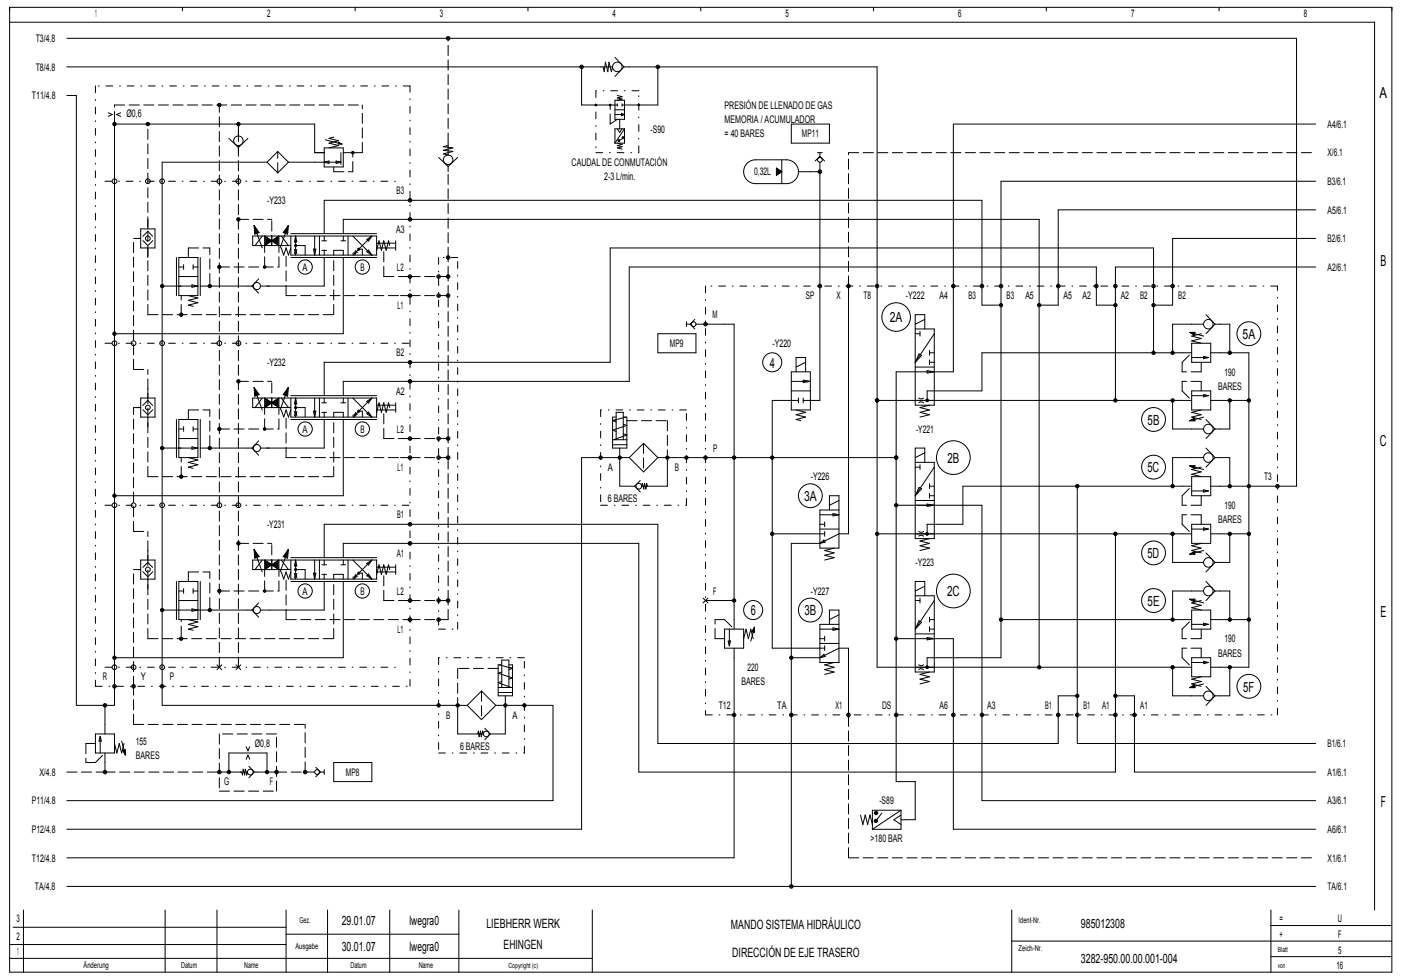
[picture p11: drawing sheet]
<svg xmlns="http://www.w3.org/2000/svg" width="582mm" height="406mm" viewBox="0 0 582 406" stroke-linecap="round" stroke-linejoin="round" font-family="sans-serif">
<g fill="none" stroke="#000" stroke-width=".42">
<path d="M4 3.1h574.2v400.9h-574.2zM4 9.2h567v369M27.8 15.9h510.8v186.1h-35.6M75.8 3.1v1.4M147.6 3.1v1.4M219.3 3.1v1.4M291.1 3.1v1.4M362.9 3.1v1.4M434.6 3.1v1.4M506.4 3.1v1.4M27.8 39.7h3.9v253.4h15.9v-241.5h83.1v11.8h4M27.8 27.8h226.7l-.5 2-1-4-.5 4-1-4-.5 4-.5-2"/>
<path d="M241.6 27.8v15.8h14.9M255.5 23.8l3.7 4M256.5 39.7l1.9 .5-1.9 .5 1.9 .5-1.9 .5M259.2 27.8h105.2v249.5h130.6M259.2 27.8l-3.7 4M273.3 27.8v15.8h-14.9M45 46.9l1.7 .7-1.7 .7M50.2 46.9l-1.7 .7 1.7 .7M95.1 57.5l3.9 3.8M99 51.6v4.9M103 57.5l-4 3.8M135.2 58.1l6.9 1.8h-1.6l.2-.8 1.3 .8"/>
<path d="M138.6 57l-1.9 .5 3.9 1-3.9 1 3.9 1-3.9 1M186.2 59.5v4.9l-2-.5 3.9-1-3.9-.4 3.9-1-3.9-.5 2-.5M255.5 41.7h3.9v7.9h-3.9zM255.5 47.6h3.9M255.5 45.6h3.9M256.5 43.1v1M256.5 59.5l1.9 .5-1.9 .5 1.9 .5-1.9 .5 1.9 .5M256.5 53.5l.9 1.5 1-1.5M257.4 49.6v3.9M258.2 47.1l1.2 .5-1.2 .5zM258.4 43.1v1M258.8 57.5l-1.7 .9"/>
<path d="M259.4 53.5v6h-3.9M259.4 53.5h-3.9v6M259.4 53.5l-3.9 6M328.7 51.6h15.9v7.9h-15.9zM546.5 51.6h-150.5v102.9h-23.7v170.3h7.9v15.8l-5.9 .1M99 61.3v2.1M110.9 67.4h-43.5v225.7h126.7M110.9 67.4l4.5 4.5 4.4-4.5M110.9 67.4l4.5-4.5 4.4 4.5M119.8 67.4h21.8M134.7 61.5h7.9v7.9h-7.9zM134.7 67.4l2-.5v1z"/>
<path d="M139.6 66.9l2 .5-2 .5zM141.6 63.4v5M142.6 63.4h7.9M182.2 65.4l4 3.8M186.2 69.2v2.2M190.1 65.4l-3.9 3.8M322.5 69.9l2.3 1.5-2.3 1.4zM324.5 71.4l-1.7-1.1v2.2l1.6-1.1-1.4-.7v1.4l1.1-.7-1-.4v.8l.7-.4-.5-.1 .1 .1M324.8 66.4v9.9M326.6 66.4a5 5 0 0 1 5.1 4.9 5 5 0 0 1-4.9 5M326.7 66.4h-12.8a4.9 4.9 0 0 0-5 5 4.9 4.9 0 0 0 5 4.9h12.8M331.7 71.4h8.9"/>
<path d="M338.6 66.9l2-1.9 2 1.9M339.6 63.4h2M340.6 67.4v99h-6.9M340.6 63.4v2M546.5 75.3h-130.7v198h-30.6v4M57.5 99.1h.9M58.4 95.1h6v7.9h-6zM59.3 100l2.1 2.1 2.1-2.1M59.3 98.2l2.1-2.1 2 2.1M61.4 91.2v3.9M105.6 93.7l2.1 3-1.9 .6zM105.6 93.7l3.3 9.3"/>
<path d="M105.6 93.7l1.6 2.9-1.2 .4-.1-2.2 .9 1.7-.6 .2v-1.1M108.9 98.1l-2.9 4M109.9 98.1v4l6-4v4zM112.9 98.1v4M114.7 100l.2-.1v.3l-.7-.2 .9-.5v1.1l-1.3-.6 1.5-.9v1.9l-1.9-1 2.2-1.4v3l-2.4-1.5M116.9 98.1l2.9 4M119.8 93.7l-.3 3.6-1.9-.6zM119.8 93.7l-3.4 9.3M119.8 93.7l-.6 3.3-1.2-.4 1.4-1.8-.5 1.8-.5-.2 .7-.8M120.8 98.1v7.9h35.7v-7.9h-51.5v4h15.8M120.8 97.1h35.7M122.8 98.1v7.9"/>
<path d="M122.8 98.1l.5 2.5h-1zM130.7 98.1v7.9M132.7 98.1v7.9M134.7 97.1v-13.9h273.2v43.6h7.9M134.7 98.1v2M142.6 97.1v-5.9h289.1v186.1M142.6 98.1v2M144.6 98.1v7.9M146.6 98.1l7.9 7.9M152.4 99.5l2.1-1.4-1.4 2.1zM154.5 98.1l-7.9 7.9M546.5 99.1h-59.4v27.7h-7.9"/>
<path d="M546.5 87.2h-106.9v39.6h-7.9M61.4 103v4M67.4 118.9h14.8M73.3 107v15.8M74.3 107h7.9v15.8h-7.9zM74.3 111h2M74.3 114.9h7.9M76.3 110v2M79.7 118.4l2.5 .5-2.5 .5zM80.2 111h2M80.2 110v2M83.2 118.9h21.4"/>
<path d="M83.2 107v15.8M104.6 118.9l2.9 3M107.5 115.9l-2.9 3M112.6 100.1l-2.4-1.5v3l2.2-1.4-1.9-1v1.9l1.5-.9-1.3-.6v1.1l.9-.5-.7-.2v.3l.2-.1M116.9 103l.9 3 1-3 1 3 1-3M120.8 107h35.7M122.3 103.6l.2 .8-.2 1M123.3 103.6l-.2 .8 .2 1M130.2 103.5h1l-.5 2.5zM133.7 104h2M133.7 100.1h2M134.7 107v11.9h-26.5"/>
<path d="M134.7 104v2M138.6 106v-2h4v2M141.6 100.1h2M142.6 107v31.7h-95M147.8 104l-.6 .9-.7 .4M148.6 104.8l-.7 .3-.6 .9M152.4 104.6l.7-.7 1.4 2.1zM156.5 103h7.9M156.5 101.1h7.9M161.9 102.1l-.5-2-1 3.9-1-3.9-1 3.9-.9-3.9-1 3.9M164.4 100.1v3.9M352.5 118.9v102.9h-4l-7.9 4"/>
<path d="M546.5 111h-83.1v55.4M78.2 122.8l4 1-4 1 4 1-4 1 2 .5M273.3 138.7h15.8v7.9h-15.8zM285.2 134.7h1.9M285.2 133.7v2M288.6 132.7l-1.9 2 1.9 2M289.1 134.7h15.9v126.7M380.2 136.7h7.9v31.7h-7.9v-37.6h4v5.9M380.2 138.7h2M382.2 137.7v2M384.2 132.7l-4 2M388.1 138.7l-7.9 11.9"/>
<path d="M463.4 126.8h-8v-15.8h-194v47.5h-118.8v5.9M494.2 138.1h2.2l-.3 1.1zM494.2 138.1l5.8 1.6M494.2 138.1l1.8 .9 .3-.8-1.4 .1 1 .4 .1-.3h-.6M499 138.7l-4 1 4 1-4 1 4 .9M500 134.7h-12.9v11.9M501 130.8l3.7 3.9M504.7 134.7h6.2v11.9M504.7 134.7l-3.7 4M328.7 154.5h7.9v15.9h-7.9zM328.7 158.5h7.9M330.7 154.5v-5.9h4v5.9"/>
<path d="M333.7 158l2.9 .5-2.9 .5zM334.7 150.6l-4 1.9M380.2 152.5h7.9M381.8 147.1l1.1 .6-2.7 2.9zM385.2 154l2.9 .5-2.9 .5zM386.1 150.6h2M386.1 146.6h2M386.1 145.6v2M386.1 149.6v2M479.2 146.6v-43.6h-225.7v47.6h-118.8v13.8M495 142.6h8v8h-8zM495 146.6h-87.1v15.8h-22.7v4"/>
<path d="M495 148.6h7M500 148.1l2 .5-2 .5zM503 146.6h15.8v130.7h-15.8M57.5 169.4h.9M58.4 165.4h6v7.9h-6zM59.3 170.3l2.1 2 2.1-2M59.3 168.5l2.1-2.1 2 2.1M61.4 161.5v3.9M61.4 173.3v4M73.3 174.3v15.9M74.3 174.3h7.9v15.9h-7.9zM74.3 178.3h2"/>
<path d="M76.3 177.3v2M80.2 177.3v2M80.2 178.3h2M83.2 174.3v15.9M105.6 161.1l2.1 2.9-1.9 .6zM105.6 161.1l3.3 9.3M105.6 161.1l1.6 2.8-1.2 .5-.1-2.3 .9 1.7-.6 .2v-1.1M108.9 165.4l-2.9 4M109.9 165.4v4l6-4v4zM112.6 167.4l-2.4-1.5v3l2.2-1.4-1.9-1v1.9l1.5-.9-1.3-.6v1.1l.9-.5-.7-.2v.3l.2-.1M112.9 165.4v4M114.7 167.3l.2-.1v.3l-.7-.2 .9-.5v1.1l-1.3-.6 1.5-.9v1.9l-1.9-1 2.2-1.4v3l-2.4-1.5"/>
<path d="M116.9 165.4l2.9 4M116.9 170.4l.9 2.9 1-2.9 1 2.9 1-2.9M119.8 161.1l-.3 3.5-1.9-.6zM119.8 161.1l-3.4 9.3M119.8 161.1l-.6 3.2-1.2-.4 1.4-1.8-.5 1.8-.5-.2 .7-.8M120.8 165.4v7.9h35.7v-7.9h-51.5v4h15.8M120.8 174.3h35.7M120.8 164.4h35.7M122.3 171l.2 .7-.2 1M122.8 165.4v7.9M122.8 165.4l.5 2.5h-1zM123.3 171l-.2 .7 .2 1"/>
<path d="M130.2 170.9h1l-.5 2.4zM130.7 165.4v7.9M132.7 165.4v7.9M133.7 171.4h2M133.7 167.4h2M134.7 174.3v11.9h-26.5M134.7 165.4v2M134.7 171.4v1.9M138.6 173.3v-1.9h4v1.9M141.6 167.4h2M142.6 165.4v2M142.6 174.3v31.7h-95"/>
<path d="M144.6 165.4v7.9M146.6 165.4l7.9 7.9M147.8 171.3l-.6 1-.7 .3M148.6 172.1l-.7 .3-.6 1M152.4 171.9l.7-.7 1.4 2.1zM152.4 166.8l2.1-1.4-1.4 2.1zM154.5 165.4l-7.9 7.9M156.5 170.4h7.9M156.5 168.4h7.9M161.9 169.4l-.5-2-1 4-1-4-1 4-.9-4-1 4M164.4 167.4v4M254.5 174.8l1.5 .5"/>
<path d="M256 173.3h-1.5v12.9h5.9v-12.9h-1.5M256 174.3l-1.5 .5M258.9 176.3l1.5 .5-5.9 2 1.5 .5M259.9 173.3l-5.4 1.5M328.7 162.4h7.9M330.7 170.4l4 1-4 .9 4 1-4 1 2 .5M331.7 166.4h-10.9v103h21.8M331.7 165.4v2M333.7 165.4v2M364.4 166.4h130.6M381.6 165.4l.8 .3 1.2-.3M381.7 167.4l.8-.4 1.2 .4"/>
<path d="M386.1 168.4l-3.9 1 3.9 1-3.9 1 3.9 .9-3.9 1M487.1 166.4v11.9h12.9M494.2 174.9l1.9-1.1 .3 1.1zM495 162.4h8v8h-8zM495 164.4h7M495.4 174.6h.6l-.1-.3-1 .4 1.4 .1-.3-.8-1.8 .9M499 170.4l-4 1 4 .9-4 1 4 1M500 163.9l2 .5-2 .5zM500 173.3l-5.8 1.6M501 174.3l3.7 4M503 166.4h15.8M504.7 178.3l-3.7 3.9"/>
<path d="M510.9 166.4v11.9h-6.2M67.4 186.2h14.8M74.3 182.2h7.9M78.2 190.2l4 1-4 .9 4 1-4 1 2 .5M79.7 185.7l2.5 .5-2.5 .5zM83.2 186.2h21.4M104.6 186.2l2.9 3M107.5 183.2l-2.9 3M254.5 182.7h5.9M254.5 184.8h5.9M256 182.7v-11.3h2.9v11.3M257.4 190.2v11.8h6.3"/>
<path d="M257.4 186.2v3.5M258.9 180.3l1.5 .5-5.4 1.9M261.4 190.2h-19.8v154.4h-213.8M261.4 190.2l5.9 5.9 6-5.9M261.4 190.2l5.9-6 6 6M266 199.7l-2.3 2.3M273.3 190.2h99M277.2 190.2v11.8h-10.7l.3-1.1 .6 2.3 .3-2.3 .6 2.3 .3-2.3 .3 1.1M380.2 192.1h7.9v31.7h-7.9v-37.6h4v5.9M380.2 194.1h2M382.2 193.1v2M384.2 188.2l-4 2"/>
<path d="M388.1 194.1l-7.9 11.9M494.2 193.6l2.2-.1-.3 1.2zM494.2 193.6l5.8 1.5M494.2 193.6l1.8 .8 .3-.7h-1.4l1 .5 .1-.4-.6 .1M495 198.1h8v7.9h-8zM499 194.1l-4 1 4 1-4 1 4 1M500 190.2h-12.9v11.8M501 186.2l3.7 4M504.7 190.2h6.2v11.8M504.7 190.2l-3.7 3.9M263.7 202l2.3 2.4M340.6 217.9h2"/>
<path d="M340.6 219.9h7.9M340.6 213.9h7.9M342.6 216.9v2M344.6 211.9v-5.9h3.9v21.8h-7.9v-15.9h7.9M346 213.4l2.5 .5-2.5 .5zM348.5 208l-3.9 2M372.3 210h35.6v122.7h138.6M380.2 208h7.9M381.8 202.5l1.1 .6-2.7 2.9zM385.2 209.5l2.9 .5-2.9 .5zM386.1 206h2M386.1 202h2"/>
<path d="M386.1 201.1v1.9M386.1 205v2M447.5 202v107h99M495 217.9h8v7.9h-8zM495 202h-95v15.9h-14.8v3.9M495 219.9h7M495 204h7M500 203.5l2 .5-2 .5zM500 219.4l2 .5-2 .5zM57.5 236.7h.9M58.4 232.7h6v8h-6zM59.3 237.6l2.1 2.1 2.1-2.1"/>
<path d="M59.3 235.8l2.1-2.1 2 2.1M61.4 228.8v3.9M105.6 228.4l2.1 2.9-1.9 .7zM105.6 228.4l3.3 9.3M105.6 228.4l1.6 2.8-1.2 .5-.1-2.3 .9 1.7-.6 .2v-1.1M108.9 232.7l-2.9 4M109.9 232.7v4l6-4v4zM112.6 234.7l-2.4-1.5v3l2.2-1.4-1.9-1v1.9l1.5-.9-1.3-.6v1.1l.9-.5-.7-.2v.3l.2-.1M112.9 232.7v4M114.7 234.6l.2-.1v.3l-.7-.2 .9-.5v1.1l-1.3-.6 1.5-.9v1.9l-1.9-1 2.2-1.4v3l-2.4-1.5M116.9 232.7l2.9 4M116.9 237.7l.9 3 1-3 1 3 1-3"/>
<path d="M119.8 228.4l-.3 3.6-1.9-.7zM119.8 228.4l-3.4 9.3M119.8 228.4l-.6 3.3-1.2-.5 1.4-1.8-.5 1.8-.5-.2 .7-.8M120.8 232.7v8h35.7v-8h-51.5v4h15.8M120.8 231.7h35.7M122.3 238.3l.2 .7-.2 1.1M122.8 232.7v8M122.8 232.7l.5 2.5h-1zM123.3 238.3l-.2 .7 .2 1.1M130.2 238.2h1l-.5 2.5zM130.7 232.7v8M132.7 232.7v8"/>
<path d="M133.7 238.7h2M133.7 234.7h2M134.7 231.7v-13.8h138.6v91.1h166.3v-19.8h7.9M134.7 232.7v2M134.7 238.7v2M141.6 234.7h2M142.6 232.7v2M144.6 232.7v8M146.6 232.7l7.9 8M147.8 238.7l-.6 .9-.7 .3M148.6 239.4l-.7 .4-.6 .9M152.4 239.3l.7-.7 1.4 2.1z"/>
<path d="M152.4 234.1l2.1-1.4-1.4 2.1zM154.5 232.7l-7.9 8M156.5 237.7h7.9M156.5 235.7h7.9M161.9 236.7l-.5-2-1 4-1-4-1 4-.9-4-1 4M164.4 234.7v4M320.8 221.8h21.8M340.6 225.8h-11.9v142.6M340.6 225.8l1.7-1.4 .5 .9zM342.6 220.9v1.9M346.5 227.8l-3.9 1 3.9 1-3.9 1 3.9 .9-3.9 1M364.4 221.8h130.6"/>
<path d="M381.6 220.8l1.2 .4 .8-.4M381.7 222.8l1.2-.3 .8 .3M386.1 223.8l-3.9 1 3.9 1-3.9 1 3.9 1-3.9 1M463.4 221.8v99h-198v-95h-122.8v5.9M487.1 221.8v11.9h12.9M494.2 230.3l1.9-1.1 .3 1.1zM495.4 230l.6 .1-.1-.4-1 .4 1.4 .1-.3-.7-1.8 .8M499 225.8l-4 1 4 1-4 1 4 1M500 228.8l-5.8 1.5M501 229.8l3.7 3.9M503 221.8h15.8M504.7 233.7l-3.7 4"/>
<path d="M510.9 221.8v11.9h-6.2M61.4 240.7v3.9M67.4 253.5h37.2M73.3 241.6v15.9M74.3 241.6h7.9v15.9h-7.9zM74.3 245.6h2M74.3 249.6h7.9M76.3 244.6v2M78.2 257.5l4 1-4 1 4 1-4 .9 2 .5M79.7 253l2.5 .5-2.5 .5zM80.2 244.6v2M80.2 245.6h2"/>
<path d="M83.2 241.6v15.9M104.6 253.5l2.9 3M107.5 250.6l-2.9 2.9M120.8 241.6h35.7M134.7 241.6v11.9h-26.5M138.6 240.7v-2h4v2M142.6 241.6v31.7h-95M292.1 248.6l2 2M293.1 249.6h11.9M294.1 248.6l-2 2M344.6 259.5v-6h3.9v21.8h-7.9v-15.8h7.9M348.5 255.5l-3.9 2"/>
<path d="M380.2 247.6h7.9v31.7h-7.9v-37.7h4v6M380.2 249.6h2M381.8 258l1.1 .6-2.7 2.8zM382.2 248.6v2M384.2 243.6l-4 2M386.1 257.5h2M386.1 256.5v2M388.1 249.6l-7.9 11.8M415.8 257.5h79.2M494.2 249h2.2l-.3 1.1zM494.2 249l5.8 1.6M494.2 249l1.8 .9 .3-.8-1.4 .1 1 .4 .1-.4-.6 .1"/>
<path d="M495 253.5h8v7.9h-8zM495 259.5h7M499 249.6l-4 1 4 .9-4 1 4 1M500 245.6h-12.9v11.9M500 259l2 .5-2 .5zM501 241.6l3.7 4M503 257.5h15.8M504.7 245.6h6.2v11.9M504.7 245.6l-3.7 4M90.1 276.3l2 2M92.1 276.3l-2 2M98.1 276.3l1.9 2"/>
<path d="M100 276.3l-1.9 2M207.4 276.3l5.5 1.5M208.4 276.3h-1.5v12.9h6v-12.9h-1.5M208.4 279.3l-1.5 .5 6 1.9-1.5 .5M211.4 277.3l1.5 .5M212.9 277.8l-1.5 .5M301 261.4h7.9v8h-7.9zM302.5 266.4h1l-.5 2zM303 261.4v7M305 269.4v87.1h-277.2M308.9 265.4l1-4 1 4 1-4 1 4M313.4 260.6l.1 2.2-1.2-.3z"/>
<path d="M313.4 260.6l-1.5 5.8M313.4 260.6l-.8 1.9 .7 .2v-1.4l-.4 1 .3 .1-.1-.6M328.7 273.3h11.9M340.6 261.4h7.9M340.6 265.4h2M340.6 273.3l7.9-3.9h4v27.7M340.6 267.4h7.9M340.6 273.3l1.7-1.4 .5 .9zM342.6 264.4v2M342.6 268.4v2M346 260.9l2.5 .5-2.5 .5zM346.5 275.3l-3.9 1 3.9 1-3.9 1 3.9 1-3.9 1"/>
<path d="M372.3 265.4h23.7v79.2h150.5M380.2 263.4h7.9M381.6 276.2l.8 .4 1.2-.3M381.7 278.2l.8-.3 1.2 .4M385.2 264.9l2.9 .5-2.9 .5zM386.1 261.4h2M386.1 260.5v1.9M386.1 279.3l-3.9 1 3.9 .9-3.9 1 3.9 1-3.9 1M487.1 277.3v11.9h12.9M495 273.3h8v7.9h-8zM495 275.3h7M500 274.8l2 .5-2 .5z"/>
<path d="M510.9 277.3v11.9h-6.2M43.6 293.1v11.9M190.1 293.1v11.9h10.7l-.3-1.2-.6 2.4-.3-2.4-.6 2.4-.3-2.4-.3 1.2M194.1 293.1l5.9 6 6-6M194.1 293.1l5.9-5.9 6 5.9M206 293.1h23.7v39.6h-201.9M206.9 285.7h6M206.9 287.8h6M208.4 285.7v-11.4h3v11.4M208.4 283.2l-1.5 .5 5.5 2M209.9 293.1v11.9h-6.2M209.9 289.2v3.4"/>
<path d="M463.4 289.2h7.9v31.6h75.2M494.2 285.7l1.9-1.1 .3 1.2zM495.4 285.4l.6 .1-.1-.3-1 .4h1.4l-.3-.7-1.8 .8M499 281.2l-4 1 4 1-4 1 4 1M500 284.2l-5.8 1.5M501 285.2l3.7 4M504.7 289.2l-3.7 3.9M39.6 305h8v7.9h-8zM41.6 306v6.9M41.6 306l.5 2h-1zM43.6 312.9v4M47.6 309l.9 3.9 1-3.9 1 3.9 1-3.9"/>
<path d="M50.5 308l1.6 5.7M51 311.9l1.1-.4v2.2zM51.8 312.6v-.7l-.3 .1 .4 1.1 .1-1.4-.8 .2 .9 1.8M102.3 315.5l.7-1.7 .7 1.7M102.3 310.3l.7 1.7 .7-1.7M103.4 318.5l2.3 2.3M131.2 318.9l1.9 1.9-1.9 2M134.7 319.9v1.9M138.6 316.9h15.9v7.9h-15.9zM201.4 302.6l2.3 2.4M203.7 305l-2.3 2.4M91.1 320.8h11.7l-.3 1.2-.6-2.3-.3 2.3-.6-2.3-.3 2.3-.3-1.2"/>
<path d="M95.1 320.8v-7.9h15.8v7.9M105.7 320.8h9.2M105.7 320.8l-2.3 2.4M132.7 320.8h2M357.5 338.7l.9 3.9 1-3.9 1 3.9 1-3.9 1 3.9M366.3 337.9l-2.4 3.2M374.3 336.7h-11.9v7.9M374.3 336.7v7.9h-11.9M374.3 336.7l-11.9 7.9M374.3 338.7l-3 2 3 1.9M9.7 378.2v25.8M27.8 368.4h518.7"/>
<path d="M68.6 378.2v25.8M90.1 378.2v25.8M118.8 378.2v25.8M136.1 378.2v25.8M161.9 378.2v25.8M190.6 378.2v25.8M246.1 378.2v25.8M420.3 378.2v25.8M528 378.2v25.8M4 398.3h242.1M4 392.5h114.8M5.4 385.3h113.4"/>
<path d="M118.8 388.2h71.8M420.3 391.1h157.9M528 397.5h50.2M528 384.6h50.2"/>
<circle cx="186.2" cy="15.9" r=".37"/>
<circle cx="186.2" cy="15.9" r=".74"/>
<circle cx="241.6" cy="27.8" r=".74"/>
<circle cx="241.6" cy="27.8" r=".37"/>
<circle cx="256.4" cy="27.8" r="1.98"/>
<circle cx="273.3" cy="27.8" r=".37"/>
<circle cx="273.3" cy="27.8" r=".74"/>
<circle cx="47.6" cy="51.6" r=".5"/>
<circle cx="47.6" cy="51.6" r=".69"/>
<circle cx="47.6" cy="51.6" r=".2"/>
<circle cx="61.4" cy="51.6" r=".69"/>
<circle cx="61.4" cy="51.6" r=".5"/>
<circle cx="61.4" cy="51.6" r=".2"/>
<circle cx="91.1" cy="43.6" r=".69"/>
<circle cx="91.1" cy="43.6" r=".5"/>
<circle cx="91.1" cy="43.6" r=".2"/>
<circle cx="99" cy="58.5" r="1.98"/>
<circle cx="99" cy="51.6" r=".69"/>
<circle cx="99" cy="51.6" r=".5"/>
<circle cx="99" cy="51.6" r=".2"/>
<circle cx="247.5" cy="43.6" r=".35"/>
<circle cx="247.5" cy="43.6" r=".25"/>
<circle cx="247.5" cy="43.6" r=".1"/>
<circle cx="253.5" cy="43.6" r=".35"/>
<circle cx="253.5" cy="43.6" r=".15"/>
<circle cx="257.1" cy="58.4" r=".35"/>
<circle cx="257.1" cy="58.4" r=".1"/>
<circle cx="257.1" cy="58.4" r=".25"/>
<circle cx="258.8" cy="57.2" r=".35"/>
<circle cx="258.8" cy="57.2" r=".25"/>
<circle cx="258.8" cy="57.2" r=".1"/>
<circle cx="265.4" cy="43.6" r=".35"/>
<circle cx="265.4" cy="43.6" r=".25"/>
<circle cx="265.4" cy="43.6" r=".1"/>
<circle cx="47.6" cy="75.3" r=".99"/>
<circle cx="61.4" cy="75.3" r=".99"/>
<circle cx="67.4" cy="75.3" r=".99"/>
<circle cx="91.1" cy="75.3" r=".99"/>
<circle cx="99" cy="75.3" r=".99"/>
<circle cx="146.6" cy="63.4" r=".37"/>
<circle cx="146.6" cy="63.4" r=".52"/>
<circle cx="146.6" cy="63.4" r=".15"/>
<circle cx="186.2" cy="66.4" r="1.98"/>
<circle cx="340.6" cy="66.4" r=".99"/>
<circle cx="340.6" cy="71.4" r=".74"/>
<circle cx="340.6" cy="71.4" r=".37"/>
<circle cx="61.4" cy="99.1" r=".99"/>
<circle cx="99" cy="91.2" r=".69"/>
<circle cx="99" cy="91.2" r=".5"/>
<circle cx="99" cy="91.2" r=".2"/>
<circle cx="170.3" cy="83.2" r=".74"/>
<circle cx="170.3" cy="91.2" r=".74"/>
<circle cx="170.3" cy="91.2" r=".37"/>
<circle cx="170.3" cy="83.2" r=".37"/>
<circle cx="67.4" cy="118.9" r=".69"/>
<circle cx="67.4" cy="118.9" r=".5"/>
<circle cx="67.4" cy="118.9" r=".2"/>
<circle cx="87.2" cy="118.9" r=".69"/>
<circle cx="87.2" cy="118.9" r=".5"/>
<circle cx="87.2" cy="118.9" r=".2"/>
<circle cx="91.1" cy="111" r=".69"/>
<circle cx="91.1" cy="111" r=".5"/>
<circle cx="91.1" cy="111" r=".2"/>
<circle cx="106.7" cy="118.9" r="1.49"/>
<circle cx="109.9" cy="111" r=".52"/>
<circle cx="109.9" cy="111" r=".37"/>
<circle cx="109.9" cy="111" r=".15"/>
<circle cx="122.8" cy="102.1" r=".42"/>
<circle cx="122.8" cy="102.1" r=".3"/>
<circle cx="122.8" cy="102.1" r=".12"/>
<circle cx="126.8" cy="111" r="2.97"/>
<circle cx="149" cy="103.5" r=".3"/>
<circle cx="149" cy="103.5" r=".42"/>
<circle cx="149" cy="103.5" r=".12"/>
<circle cx="150.5" cy="111" r="2.97"/>
<circle cx="170.3" cy="114.9" r=".74"/>
<circle cx="170.3" cy="114.9" r=".37"/>
<circle cx="182.2" cy="114.9" r=".37"/>
<circle cx="182.2" cy="114.9" r=".74"/>
<circle cx="186.2" cy="107" r=".74"/>
<circle cx="186.2" cy="114.9" r=".37"/>
<circle cx="186.2" cy="114.9" r=".74"/>
<circle cx="186.2" cy="107" r=".37"/>
<circle cx="340.6" cy="118.9" r=".74"/>
<circle cx="340.6" cy="118.9" r=".37"/>
<circle cx="352.5" cy="118.9" r=".74"/>
<circle cx="352.5" cy="118.9" r=".37"/>
<circle cx="364.4" cy="118.9" r=".74"/>
<circle cx="364.4" cy="118.9" r=".37"/>
<circle cx="396" cy="118.9" r=".74"/>
<circle cx="396" cy="118.9" r=".37"/>
<circle cx="407.9" cy="118.9" r=".74"/>
<circle cx="407.9" cy="118.9" r=".37"/>
<circle cx="415.8" cy="118.9" r=".74"/>
<circle cx="415.8" cy="118.9" r=".37"/>
<circle cx="439.6" cy="118.9" r=".74"/>
<circle cx="439.6" cy="118.9" r=".37"/>
<circle cx="455.4" cy="118.9" r=".74"/>
<circle cx="455.4" cy="118.9" r=".37"/>
<circle cx="463.4" cy="118.9" r=".74"/>
<circle cx="463.4" cy="118.9" r=".37"/>
<circle cx="479.2" cy="118.9" r=".74"/>
<circle cx="479.2" cy="118.9" r=".37"/>
<circle cx="487.1" cy="118.9" r=".74"/>
<circle cx="487.1" cy="118.9" r=".37"/>
<circle cx="47.6" cy="138.7" r=".5"/>
<circle cx="47.6" cy="138.7" r=".69"/>
<circle cx="47.6" cy="138.7" r=".2"/>
<circle cx="75.3" cy="130.8" r=".69"/>
<circle cx="75.3" cy="130.8" r=".5"/>
<circle cx="75.3" cy="130.8" r=".2"/>
<circle cx="170.3" cy="122.8" r=".74"/>
<circle cx="170.3" cy="122.8" r=".37"/>
<circle cx="182.2" cy="122.8" r=".74"/>
<circle cx="182.2" cy="122.8" r=".37"/>
<circle cx="186.2" cy="122.8" r=".74"/>
<circle cx="186.2" cy="122.8" r=".37"/>
<circle cx="288.1" cy="134.7" r=".99"/>
<circle cx="293.1" cy="134.7" r=".74"/>
<circle cx="293.1" cy="134.7" r=".37"/>
<circle cx="372.3" cy="131.8" r="5.9"/>
<circle cx="415.8" cy="126.8" r=".69"/>
<circle cx="415.8" cy="126.8" r=".5"/>
<circle cx="415.8" cy="126.8" r=".2"/>
<circle cx="431.7" cy="126.8" r=".5"/>
<circle cx="431.7" cy="126.8" r=".69"/>
<circle cx="431.7" cy="126.8" r=".2"/>
<circle cx="463.4" cy="126.8" r=".69"/>
<circle cx="463.4" cy="126.8" r=".5"/>
<circle cx="463.4" cy="126.8" r=".2"/>
<circle cx="479.2" cy="126.8" r=".5"/>
<circle cx="479.2" cy="126.8" r=".69"/>
<circle cx="479.2" cy="126.8" r=".2"/>
<circle cx="502" cy="134.7" r="1.98"/>
<circle cx="518.8" cy="138.7" r="5"/>
<circle cx="47.6" cy="142.6" r=".99"/>
<circle cx="55.5" cy="142.6" r=".99"/>
<circle cx="67.4" cy="142.6" r=".99"/>
<circle cx="91.1" cy="142.6" r=".99"/>
<circle cx="99" cy="142.6" r=".99"/>
<circle cx="99" cy="158.5" r=".69"/>
<circle cx="99" cy="158.5" r=".5"/>
<circle cx="99" cy="158.5" r=".2"/>
<circle cx="170.3" cy="150.6" r=".37"/>
<circle cx="170.3" cy="158.5" r=".37"/>
<circle cx="170.3" cy="150.6" r=".74"/>
<circle cx="170.3" cy="158.5" r=".74"/>
<circle cx="320.8" cy="150.6" r="4"/>
<circle cx="479.2" cy="146.6" r=".5"/>
<circle cx="479.2" cy="146.6" r=".69"/>
<circle cx="479.2" cy="146.6" r=".2"/>
<circle cx="487.1" cy="146.6" r=".5"/>
<circle cx="487.1" cy="146.6" r=".69"/>
<circle cx="487.1" cy="146.6" r=".2"/>
<circle cx="510.9" cy="146.6" r=".5"/>
<circle cx="510.9" cy="146.6" r=".69"/>
<circle cx="510.9" cy="146.6" r=".2"/>
<circle cx="61.4" cy="169.4" r=".99"/>
<circle cx="91.1" cy="178.3" r=".69"/>
<circle cx="91.1" cy="178.3" r=".5"/>
<circle cx="91.1" cy="178.3" r=".2"/>
<circle cx="109.9" cy="178.3" r=".52"/>
<circle cx="109.9" cy="178.3" r=".37"/>
<circle cx="109.9" cy="178.3" r=".15"/>
<circle cx="122.8" cy="169.4" r=".42"/>
<circle cx="122.8" cy="169.4" r=".3"/>
<circle cx="122.8" cy="169.4" r=".12"/>
<circle cx="126.8" cy="178.3" r="2.97"/>
<circle cx="149" cy="170.9" r=".42"/>
<circle cx="149" cy="170.9" r=".3"/>
<circle cx="149" cy="170.9" r=".12"/>
<circle cx="150.5" cy="178.3" r="2.97"/>
<circle cx="364.4" cy="166.4" r=".69"/>
<circle cx="364.4" cy="166.4" r=".5"/>
<circle cx="364.4" cy="166.4" r=".2"/>
<circle cx="385.1" cy="166.4" r=".5"/>
<circle cx="385.1" cy="166.4" r=".3"/>
<circle cx="385.1" cy="166.4" r=".4"/>
<circle cx="385.1" cy="166.4" r=".2"/>
<circle cx="385.2" cy="166.4" r=".1"/>
<circle cx="463.4" cy="166.4" r=".69"/>
<circle cx="463.4" cy="166.4" r=".5"/>
<circle cx="463.4" cy="166.4" r=".2"/>
<circle cx="479.2" cy="174.3" r="5"/>
<circle cx="487.1" cy="166.4" r=".69"/>
<circle cx="487.1" cy="166.4" r=".5"/>
<circle cx="487.1" cy="166.4" r=".2"/>
<circle cx="502" cy="178.3" r="1.98"/>
<circle cx="510.9" cy="166.4" r=".5"/>
<circle cx="510.9" cy="166.4" r=".69"/>
<circle cx="510.9" cy="166.4" r=".2"/>
<circle cx="518.8" cy="166.4" r=".5"/>
<circle cx="518.8" cy="166.4" r=".69"/>
<circle cx="518.8" cy="166.4" r=".2"/>
<circle cx="67.4" cy="186.2" r=".69"/>
<circle cx="67.4" cy="186.2" r=".5"/>
<circle cx="67.4" cy="186.2" r=".2"/>
<circle cx="75.3" cy="198.1" r=".69"/>
<circle cx="75.3" cy="198.1" r=".5"/>
<circle cx="75.3" cy="198.1" r=".2"/>
<circle cx="87.2" cy="186.2" r=".69"/>
<circle cx="87.2" cy="186.2" r=".5"/>
<circle cx="87.2" cy="186.2" r=".2"/>
<circle cx="106.7" cy="186.2" r="1.49"/>
<circle cx="170.3" cy="182.2" r=".74"/>
<circle cx="170.3" cy="190.2" r=".74"/>
<circle cx="170.3" cy="190.2" r=".37"/>
<circle cx="170.3" cy="182.2" r=".37"/>
<circle cx="182.2" cy="190.2" r=".37"/>
<circle cx="182.2" cy="182.2" r=".37"/>
<circle cx="182.2" cy="182.2" r=".74"/>
<circle cx="182.2" cy="190.2" r=".74"/>
<circle cx="186.2" cy="190.2" r=".37"/>
<circle cx="186.2" cy="182.2" r=".37"/>
<circle cx="186.2" cy="182.2" r=".74"/>
<circle cx="186.2" cy="190.2" r=".74"/>
<circle cx="249.5" cy="190.2" r=".5"/>
<circle cx="249.5" cy="190.2" r=".69"/>
<circle cx="249.5" cy="190.2" r=".2"/>
<circle cx="257.4" cy="190.2" r=".5"/>
<circle cx="257.4" cy="190.2" r=".69"/>
<circle cx="257.4" cy="190.2" r=".2"/>
<circle cx="277.2" cy="190.2" r=".5"/>
<circle cx="277.2" cy="190.2" r=".69"/>
<circle cx="277.2" cy="190.2" r=".2"/>
<circle cx="285.2" cy="190.2" r=".5"/>
<circle cx="285.2" cy="190.2" r=".69"/>
<circle cx="285.2" cy="190.2" r=".2"/>
<circle cx="293.1" cy="190.2" r=".74"/>
<circle cx="293.1" cy="190.2" r=".37"/>
<circle cx="305" cy="190.2" r=".5"/>
<circle cx="305" cy="190.2" r=".69"/>
<circle cx="305" cy="190.2" r=".2"/>
<circle cx="320.8" cy="190.2" r=".69"/>
<circle cx="320.8" cy="190.2" r=".5"/>
<circle cx="320.8" cy="190.2" r=".2"/>
<circle cx="372.3" cy="190.2" r=".5"/>
<circle cx="372.3" cy="190.2" r=".69"/>
<circle cx="372.3" cy="190.2" r=".2"/>
<circle cx="396" cy="190.2" r="7"/>
<circle cx="479.2" cy="194.1" r="5"/>
<circle cx="502" cy="190.2" r="1.98"/>
<circle cx="47.6" cy="210" r=".99"/>
<circle cx="47.6" cy="206" r=".5"/>
<circle cx="47.6" cy="206" r=".69"/>
<circle cx="47.6" cy="206" r=".2"/>
<circle cx="55.5" cy="210" r=".99"/>
<circle cx="67.4" cy="210" r=".99"/>
<circle cx="91.1" cy="210" r=".99"/>
<circle cx="99" cy="210" r=".99"/>
<circle cx="170.3" cy="217.9" r=".74"/>
<circle cx="170.3" cy="217.9" r=".37"/>
<circle cx="265.4" cy="202" r="1.19"/>
<circle cx="336.6" cy="206" r="5"/>
<circle cx="372.3" cy="210" r=".5"/>
<circle cx="372.3" cy="210" r=".69"/>
<circle cx="372.3" cy="210" r=".2"/>
<circle cx="447.5" cy="202" r=".5"/>
<circle cx="447.5" cy="202" r=".69"/>
<circle cx="447.5" cy="202" r=".2"/>
<circle cx="487.1" cy="202" r=".5"/>
<circle cx="487.1" cy="202" r=".69"/>
<circle cx="487.1" cy="202" r=".2"/>
<circle cx="510.9" cy="202" r=".5"/>
<circle cx="510.9" cy="202" r=".69"/>
<circle cx="510.9" cy="202" r=".2"/>
<circle cx="518.8" cy="202" r=".5"/>
<circle cx="518.8" cy="202" r=".69"/>
<circle cx="518.8" cy="202" r=".2"/>
<circle cx="530.7" cy="202" r=".37"/>
<circle cx="530.7" cy="202" r=".74"/>
<circle cx="61.4" cy="236.7" r=".99"/>
<circle cx="99" cy="225.8" r=".69"/>
<circle cx="99" cy="225.8" r=".5"/>
<circle cx="99" cy="225.8" r=".2"/>
<circle cx="122.8" cy="236.7" r=".42"/>
<circle cx="122.8" cy="236.7" r=".3"/>
<circle cx="122.8" cy="236.7" r=".12"/>
<circle cx="149" cy="238.2" r=".42"/>
<circle cx="149" cy="238.2" r=".3"/>
<circle cx="149" cy="238.2" r=".12"/>
<circle cx="170.3" cy="225.8" r=".74"/>
<circle cx="170.3" cy="225.8" r=".37"/>
<circle cx="320.8" cy="221.8" r=".69"/>
<circle cx="320.8" cy="221.8" r=".5"/>
<circle cx="320.8" cy="221.8" r=".2"/>
<circle cx="364.4" cy="221.8" r=".69"/>
<circle cx="364.4" cy="221.8" r=".5"/>
<circle cx="364.4" cy="221.8" r=".2"/>
<circle cx="385.1" cy="221.8" r=".5"/>
<circle cx="385.1" cy="221.8" r=".4"/>
<circle cx="385.1" cy="221.8" r=".2"/>
<circle cx="385.1" cy="221.8" r=".3"/>
<circle cx="385.2" cy="221.8" r=".1"/>
<circle cx="463.4" cy="221.8" r=".69"/>
<circle cx="463.4" cy="221.8" r=".5"/>
<circle cx="463.4" cy="221.8" r=".2"/>
<circle cx="479.2" cy="229.8" r="5"/>
<circle cx="487.1" cy="221.8" r=".69"/>
<circle cx="487.1" cy="221.8" r=".5"/>
<circle cx="487.1" cy="221.8" r=".2"/>
<circle cx="502" cy="233.7" r="1.98"/>
<circle cx="510.9" cy="221.8" r=".5"/>
<circle cx="510.9" cy="221.8" r=".69"/>
<circle cx="510.9" cy="221.8" r=".2"/>
<circle cx="518.8" cy="221.8" r=".5"/>
<circle cx="518.8" cy="221.8" r=".69"/>
<circle cx="518.8" cy="221.8" r=".2"/>
<circle cx="67.4" cy="253.5" r=".69"/>
<circle cx="67.4" cy="253.5" r=".5"/>
<circle cx="67.4" cy="253.5" r=".2"/>
<circle cx="87.2" cy="253.5" r=".69"/>
<circle cx="87.2" cy="253.5" r=".5"/>
<circle cx="87.2" cy="253.5" r=".2"/>
<circle cx="91.1" cy="245.6" r=".69"/>
<circle cx="91.1" cy="245.6" r=".5"/>
<circle cx="91.1" cy="245.6" r=".2"/>
<circle cx="106.7" cy="253.5" r="1.49"/>
<circle cx="109.9" cy="245.6" r=".52"/>
<circle cx="109.9" cy="245.6" r=".37"/>
<circle cx="109.9" cy="245.6" r=".15"/>
<circle cx="126.8" cy="245.6" r="2.97"/>
<circle cx="150.5" cy="245.6" r="2.97"/>
<circle cx="170.3" cy="249.6" r=".74"/>
<circle cx="170.3" cy="257.5" r=".74"/>
<circle cx="170.3" cy="249.6" r=".37"/>
<circle cx="170.3" cy="257.5" r=".37"/>
<circle cx="182.2" cy="249.6" r=".74"/>
<circle cx="182.2" cy="249.6" r=".37"/>
<circle cx="182.2" cy="257.5" r=".37"/>
<circle cx="182.2" cy="257.5" r=".74"/>
<circle cx="186.2" cy="249.6" r=".74"/>
<circle cx="186.2" cy="249.6" r=".37"/>
<circle cx="305" cy="249.6" r=".5"/>
<circle cx="305" cy="249.6" r=".69"/>
<circle cx="305" cy="249.6" r=".2"/>
<circle cx="312.9" cy="253.5" r="4"/>
<circle cx="336.6" cy="253.5" r="5"/>
<circle cx="396" cy="245.6" r="7"/>
<circle cx="415.8" cy="257.5" r=".69"/>
<circle cx="415.8" cy="257.5" r=".5"/>
<circle cx="415.8" cy="257.5" r=".2"/>
<circle cx="479.2" cy="249.6" r="5"/>
<circle cx="487.1" cy="257.5" r=".5"/>
<circle cx="487.1" cy="257.5" r=".69"/>
<circle cx="487.1" cy="257.5" r=".2"/>
<circle cx="502" cy="245.6" r="1.98"/>
<circle cx="510.9" cy="257.5" r=".5"/>
<circle cx="510.9" cy="257.5" r=".69"/>
<circle cx="510.9" cy="257.5" r=".2"/>
<circle cx="518.8" cy="257.5" r=".5"/>
<circle cx="518.8" cy="257.5" r=".69"/>
<circle cx="518.8" cy="257.5" r=".2"/>
<circle cx="47.6" cy="277.3" r=".99"/>
<circle cx="47.6" cy="273.3" r=".5"/>
<circle cx="47.6" cy="273.3" r=".69"/>
<circle cx="47.6" cy="273.3" r=".2"/>
<circle cx="55.5" cy="277.3" r=".99"/>
<circle cx="67.4" cy="277.3" r=".99"/>
<circle cx="75.3" cy="265.4" r=".69"/>
<circle cx="75.3" cy="265.4" r=".5"/>
<circle cx="75.3" cy="265.4" r=".2"/>
<circle cx="328.7" cy="273.3" r=".69"/>
<circle cx="328.7" cy="273.3" r=".5"/>
<circle cx="328.7" cy="273.3" r=".2"/>
<circle cx="372.3" cy="265.4" r=".5"/>
<circle cx="372.3" cy="265.4" r=".69"/>
<circle cx="372.3" cy="265.4" r=".2"/>
<circle cx="385.1" cy="277.3" r=".5"/>
<circle cx="385.1" cy="277.3" r=".2"/>
<circle cx="385.1" cy="277.3" r=".4"/>
<circle cx="385.1" cy="277.3" r=".3"/>
<circle cx="385.2" cy="277.3" r=".1"/>
<circle cx="431.7" cy="277.3" r=".5"/>
<circle cx="431.7" cy="277.3" r=".69"/>
<circle cx="431.7" cy="277.3" r=".2"/>
<circle cx="487.1" cy="277.3" r=".5"/>
<circle cx="487.1" cy="277.3" r=".69"/>
<circle cx="487.1" cy="277.3" r=".2"/>
<circle cx="510.9" cy="277.3" r=".5"/>
<circle cx="510.9" cy="277.3" r=".69"/>
<circle cx="510.9" cy="277.3" r=".2"/>
<circle cx="43.6" cy="293.1" r=".37"/>
<circle cx="43.6" cy="293.1" r=".74"/>
<circle cx="47.6" cy="285.2" r=".37"/>
<circle cx="47.6" cy="285.2" r=".74"/>
<circle cx="55.5" cy="285.2" r=".37"/>
<circle cx="55.5" cy="285.2" r=".74"/>
<circle cx="67.4" cy="285.2" r=".37"/>
<circle cx="67.4" cy="285.2" r=".74"/>
<circle cx="182.2" cy="293.1" r=".5"/>
<circle cx="182.2" cy="293.1" r=".69"/>
<circle cx="182.2" cy="293.1" r=".2"/>
<circle cx="190.1" cy="293.1" r=".69"/>
<circle cx="190.1" cy="293.1" r=".5"/>
<circle cx="190.1" cy="293.1" r=".2"/>
<circle cx="209.9" cy="293.1" r=".69"/>
<circle cx="209.9" cy="293.1" r=".5"/>
<circle cx="209.9" cy="293.1" r=".2"/>
<circle cx="217.8" cy="293.1" r=".69"/>
<circle cx="217.8" cy="293.1" r=".5"/>
<circle cx="217.8" cy="293.1" r=".2"/>
<circle cx="305" cy="297.1" r=".74"/>
<circle cx="305" cy="297.1" r=".37"/>
<circle cx="328.7" cy="297.1" r=".74"/>
<circle cx="328.7" cy="297.1" r=".37"/>
<circle cx="352.5" cy="297.1" r=".74"/>
<circle cx="352.5" cy="297.1" r=".37"/>
<circle cx="372.3" cy="297.1" r=".74"/>
<circle cx="372.3" cy="297.1" r=".37"/>
<circle cx="396" cy="297.1" r=".74"/>
<circle cx="396" cy="297.1" r=".37"/>
<circle cx="407.9" cy="297.1" r=".37"/>
<circle cx="407.9" cy="297.1" r=".74"/>
<circle cx="439.6" cy="297.1" r=".74"/>
<circle cx="439.6" cy="297.1" r=".37"/>
<circle cx="447.5" cy="289.2" r=".5"/>
<circle cx="447.5" cy="289.2" r=".69"/>
<circle cx="447.5" cy="297.1" r=".74"/>
<circle cx="447.5" cy="297.1" r=".37"/>
<circle cx="447.5" cy="289.2" r=".2"/>
<circle cx="463.4" cy="297.1" r=".74"/>
<circle cx="463.4" cy="289.2" r=".69"/>
<circle cx="463.4" cy="297.1" r=".37"/>
<circle cx="463.4" cy="289.2" r=".5"/>
<circle cx="463.4" cy="289.2" r=".2"/>
<circle cx="471.3" cy="297.1" r=".74"/>
<circle cx="471.3" cy="297.1" r=".37"/>
<circle cx="502" cy="289.2" r="1.98"/>
<circle cx="518.8" cy="285.2" r="5"/>
<circle cx="202" cy="305" r="1.19"/>
<circle cx="43.6" cy="320.8" r=".74"/>
<circle cx="43.6" cy="320.8" r=".37"/>
<circle cx="91.1" cy="320.8" r=".74"/>
<circle cx="91.1" cy="320.8" r=".37"/>
<circle cx="95.1" cy="320.8" r=".69"/>
<circle cx="95.1" cy="320.8" r=".5"/>
<circle cx="95.1" cy="320.8" r=".2"/>
<circle cx="104" cy="320.8" r="1.19"/>
<circle cx="110.9" cy="320.8" r=".5"/>
<circle cx="110.9" cy="320.8" r=".69"/>
<circle cx="110.9" cy="320.8" r=".2"/>
<circle cx="114.9" cy="320.8" r=".74"/>
<circle cx="114.9" cy="320.8" r=".37"/>
<circle cx="126.8" cy="320.8" r=".74"/>
<circle cx="126.8" cy="320.8" r=".37"/>
<circle cx="131.7" cy="320.8" r=".99"/>
<circle cx="363.9" cy="337.8" r=".69"/>
<circle cx="363.9" cy="337.8" r=".5"/>
<circle cx="363.9" cy="337.8" r=".2"/>
<circle cx="363.9" cy="341.1" r=".5"/>
<circle cx="363.9" cy="341.1" r=".69"/>
<circle cx="363.9" cy="341.1" r=".2"/>
<circle cx="328.7" cy="368.4" r=".74"/>
<circle cx="328.7" cy="368.4" r=".37"/>
</g>
<g fill="none" stroke="#000" stroke-width=".42" stroke-dasharray="4.2 1.8">
<path d="M47.6 50.6v-7M47.6 43.6h102.9M186.2 59.5v-43.6M253.5 51.6v-8M253.5 51.6l3-2M115.4 71.9v-9M130.7 63.4h4M138.6 71.4h8M138.6 69.4v2M146.6 71.4v-8M150.5 63.4v-19.8M352.5 63.4h194"/>
<path d="M55.5 99.1h2.9M99 91.2h13.9M78.2 107v-4M78.2 103h9M87.2 117.9v-14.9M91.1 111h24.8M109.9 111v-8.9M112.9 102.1v-10.9M115.9 111v-8.9M126.8 106v-3.9M126.8 102.1h-4M150.5 106v-2.5"/>
<path d="M150.5 103.5h-1.5M159.4 114.9v-10.9M159.4 114.9h7M166.4 114.9h3.9M170.3 114.9h11.9M182.2 114.9h4M186.2 114.9v-7.9M186.2 107v-35.6M352.5 118.9v-55.5M61.4 130.8v-79.2M61.4 130.8h77.2M75.3 130.8v-8"/>
<path d="M118.8 122.8v-16.8M118.8 122.8h47.6M138.6 130.8v-23.8M166.4 122.8h3.9M170.3 122.8h11.9M182.2 122.8h4M186.2 122.8v-7.9M55.5 153.5v-54.4M55.5 153.5h5.9M99 158.5h13.9M491.1 158.5v3.9M491.1 154.5v-3.9"/>
<path d="M491.1 150.6l3.9-4M499 158.5h-7.9M499 154.5h-7.9M499 150.6v3.9M55.5 169.4h2.9M78.2 174.3v-3.9M78.2 170.4h9M91.1 178.3h24.8M109.9 178.3v-8.9M112.9 169.4v-10.9M115.9 178.3v-8.9M126.8 173.3v-3.9"/>
<path d="M126.8 169.4h-4M150.5 173.3v-2.4M150.5 170.9h-1.5M260.4 174.8h16.8M277.2 174.8v14.4M491.1 162.4l3.9 4M499 162.4v-3.9M61.4 198.1v-44.6M61.4 198.1h77.2M75.3 198.1v-7.9M87.2 185.2v-14.8M118.8 190.2v-16.9"/>
<path d="M118.8 190.2h47.6M138.6 198.1v-23.8M159.4 182.2v-10.8M159.4 182.2h7M166.4 190.2h3.9M166.4 182.2h3.9M170.3 190.2h11.9M170.3 182.2h11.9M182.2 190.2h4M182.2 182.2h4M186.2 190.2v-8M186.2 182.2v-59.4"/>
<path d="M267.3 184.2v11.9M491.1 213.9v4M491.1 217.9l3.9 3.9M491.1 210v-4M491.1 206l3.9-4M499 213.9h-7.9M499 217.9v-4M499 210h-7.9M499 206v4M55.5 220.9v-51.5M55.5 236.7h2.9M55.5 220.9h5.9"/>
<path d="M78.2 237.7h9M99 225.8h13.9M112.9 236.7v-10.9M126.8 236.7h-4M150.5 238.2h-1.5M78.2 241.6v-3.9M87.2 252.5v-14.8M91.1 245.6h24.8M109.9 245.6v-8.9M115.9 245.6v-8.9M118.8 257.5v-16.8M118.8 257.5h51.5"/>
<path d="M126.8 240.7v-4M150.5 240.7v-2.5M159.4 249.6v-10.9M159.4 249.6h10.9M170.3 257.5h11.9M170.3 249.6h11.9M182.2 257.5h4M182.2 249.6h4M186.2 257.5v-7.9M186.2 249.6v-59.4M297 257.5h4M301 257.5l4 3.9"/>
<path d="M61.4 265.4v-44.5M61.4 265.4h77.2M75.3 264.4v-6.9M91.1 277.3v-232.7M99 277.3v-225.7M138.6 265.4v-23.8M190.1 277.8v14.3M206.9 277.8h-16.8M297 265.4v-7.9M301 265.4h-4M491.1 269.4v3.9M491.1 273.3l3.9 4"/>
<path d="M491.1 265.4v-4M491.1 261.4l3.9-3.9M499 269.4h-7.9M499 273.3v-3.9M499 265.4h-7.9M499 261.4v4M55.5 285.2v-48.5M200 287.2v11.9M35.7 309v7.9M35.7 316.9h3.9M39.6 316.9l4-4M39.6 309h-3.9"/>
<path d="M55.5 301v-15.8M55.5 301h71.3M91.1 305v23.8M114.9 305h-23.8M27.8 320.8h15.8M43.6 320.8v-3.9M43.6 320.8h47.5M91.1 328.8h23.8M114.9 328.8v-23.8M114.9 320.8h11.9M126.8 320.8v-19.8M126.8 320.8h3.9"/>
<path d="M352.5 356.5v-59.4M352.5 356.5h194"/>
</g>
<g fill="none" stroke="#000" stroke-width=".42" stroke-dasharray="2.8 2.8 .4 2.8">
<path d="M39.6 35.7v249.5M170.3 35.7h-130.7M247.5 37.7v25.7M265.4 37.7h-17.9M43.6 75.3h122.8M247.5 63.4h17.9M265.4 63.4v-25.7M182.2 107v154.4M190.1 107h-7.9M293.1 118.9v178.2M530.7 118.9h-237.6M43.6 142.6h126.7"/>
<path d="M249.5 170.4v39.6M285.2 170.4h-35.7M43.6 210h126.7M249.5 210h35.7M285.2 210v-39.6M43.6 277.3h122.8M182.2 261.4h7.9M182.2 273.3v39.6M190.1 261.4v-154.4M217.8 273.3h-35.6M39.6 285.2h130.7M170.3 285.2v-249.5"/>
<path d="M293.1 297.1h237.6M530.7 297.1v-178.2M182.2 312.9h35.6M217.8 312.9v-39.6"/>
</g>
<g font-size="6.3">
<text x="573.1" y="40.9">A</text>
<text x="573.4" y="110.5">B</text>
<text x="573.3" y="185.2">C</text>
<text x="573.4" y="256.2">E</text>
<text x="573.6" y="335.2">F</text>
</g>
<g font-size="5.8">
<text x="369.7" y="133.9">2A</text>
<text x="516.2" y="140.9">5A</text>
<text x="319.7" y="152.8">4</text>
<text x="476.8" y="176.5">5B</text>
<text x="393.6" y="192.4">2B</text>
<text x="476.6" y="196.3">5C</text>
<text x="334" y="208.2">3A</text>
<text x="476.6" y="232">5D</text>
<text x="393.4" y="247.8">2C</text>
<text x="476.8" y="251.8">5E</text>
<text x="311.9" y="255.7">6</text>
<text x="334.2" y="255.7">3B</text>
<text x="516.5" y="287.4">5F</text>
</g>
<g font-size="5.3">
<text x="142" y="384.4">29.01.07</text>
<text x="170" y="384.4">lwegra0</text>
<text x="202" y="385.8">LIEBHERR WERK</text>
<text x="303.6" y="386.1">MANDO SISTEMA HIDRÁULICO</text>
<text x="449" y="385.8">985012308</text>
<text x="142" y="395.1">30.01.07</text>
<text x="170" y="395.1">lwegra0</text>
<text x="209.2" y="394.4">EHINGEN</text>
<text x="304.2" y="397.6">DIRECCIÓN DE EJE TRASERO</text>
<text x="449" y="400.2">3282­950.00.00.001­004</text>
</g>
<g font-size="4.4">
<text x="39.5" y="7.1">1</text>
<text x="111" y="7.1">2</text>
<text x="182.8" y="7.1">3</text>
<text x="254.5" y="7.1">4</text>
<text x="326.3" y="7.1">5</text>
<text x="398.1" y="7.1">6</text>
<text x="469.9" y="7.1">7</text>
<text x="541.6" y="7.1">8</text>
<text x="14.9" y="17.5">T3/4.8</text>
<text x="14.9" y="29.3">T8/4.8</text>
<text x="13.2" y="41.2">T11/4.8</text>
<text x="301" y="45.2">PRESIÓN DE LLENADO DE GAS</text>
<text x="52.5" y="48.5">Ø0,6</text>
<text x="301" y="51.1">MEMORIA / ACUMULADOR</text>
<text x="551.5" y="53.1">A4/6.1</text>
<text x="270.3" y="55.1">­S90</text>
<text x="301" y="57">= 40 BARES</text>
<text x="333.2" y="57.1">MP11</text>
<text x="551.5" y="65">X/6.1</text>
<text x="237.5" y="68.9">CAUDAL DE CONMUTACIÓN</text>
<text x="250.9" y="74.8">2­3 L/min.</text>
<text x="313.3" y="72.9">0,32L</text>
<text x="551.5" y="76.9">B3/6.1</text>
<text x="164.7" y="80.8">B3</text>
<text x="110.9" y="84.8">­Y233</text>
<text x="551.5" y="88.7">A5/6.1</text>
<text x="164.6" y="96.7">A3</text>
<text x="551.5" y="100.6">B2/6.1</text>
<text x="125.7" y="112.5">A</text>
<text x="149.7" y="112.5">B</text>
<text x="164.9" y="112.5">L2</text>
<text x="551.5" y="112.5">A2/6.1</text>
<text x="334.8" y="124.4">SP</text>
<text x="347.6" y="124.4">X</text>
<text x="358.8" y="124.4">T8</text>
<text x="376.4" y="124.4">­Y222</text>
<text x="390.3" y="124.4">A4</text>
<text x="402.3" y="124.4">B3</text>
<text x="418.2" y="124.4">B3</text>
<text x="425.9" y="124.4">A5</text>
<text x="441.8" y="124.4">A5</text>
<text x="449.7" y="124.4">A2</text>
<text x="465.5" y="124.4">A2</text>
<text x="473.6" y="124.4">B2</text>
<text x="489.4" y="124.4">B2</text>
<text x="165.1" y="128.3">L1</text>
<text x="296" y="132.3">M</text>
<text x="164.7" y="148.1">B2</text>
<text x="278.3" y="144.2">MP9</text>
<text x="320.9" y="144.2">­Y220</text>
<text x="110.9" y="152.1">­Y232</text>
<text x="506" y="161.9">BARES</text>
<text x="508.6" y="156.1">190</text>
<text x="164.6" y="164">A2</text>
<text x="125.7" y="179.8">A</text>
<text x="149.7" y="179.8">B</text>
<text x="164.9" y="179.8">L2</text>
<text x="380.5" y="179.8">­Y221</text>
<text x="296.2" y="187.7">P</text>
<text x="165.1" y="195.7">L1</text>
<text x="252.5" y="195.7">A</text>
<text x="280.4" y="195.7">B</text>
<text x="336.8" y="199.6">­Y226</text>
<text x="525.1" y="199.6">T3</text>
<text x="252.5" y="208.5">6 BARES</text>
<text x="164.9" y="215.5">B1</text>
<text x="508.6" y="211.5">190</text>
<text x="110.9" y="219.4">­Y231</text>
<text x="506" y="217.4">BARES</text>
<text x="164.8" y="231.3">A1</text>
<text x="380.3" y="235.3">­Y223</text>
<text x="125.7" y="247.1">A</text>
<text x="149.7" y="247.1">B</text>
<text x="164.9" y="247.1">L2</text>
<text x="296.3" y="247.1">F</text>
<text x="336.8" y="247.1">­Y227</text>
<text x="165.1" y="263">L1</text>
<text x="508.6" y="266.9">190</text>
<text x="506" y="272.8">BARES</text>
<text x="310.5" y="278.8">220</text>
<text x="42.7" y="282.8">R</text>
<text x="58.4" y="282.8">Y</text>
<text x="70.5" y="282.8">P</text>
<text x="308" y="284.7">BARES</text>
<text x="185.3" y="298.6">B</text>
<text x="212.9" y="298.6">A</text>
<text x="298.6" y="294.7">T12</text>
<text x="322.9" y="294.7">TA</text>
<text x="347" y="294.7">X1</text>
<text x="366.4" y="294.7">DS</text>
<text x="390.3" y="294.7">A6</text>
<text x="410.1" y="294.7">A3</text>
<text x="434.2" y="294.7">B1</text>
<text x="450.1" y="294.7">B1</text>
<text x="457.8" y="294.7">A1</text>
<text x="473.7" y="294.7">A1</text>
<text x="56.5" y="309.5">155</text>
<text x="105.9" y="310.5">Ø0,8</text>
<text x="191.1" y="311.5">6 BARES</text>
<text x="551.5" y="310.5">B1/6.1</text>
<text x="56.5" y="315.4">BARES</text>
<text x="16.4" y="322.4">X/4.8</text>
<text x="143.7" y="322.4">MP8</text>
<text x="551.5" y="322.4">A1/6.1</text>
<text x="93.1" y="326.3">G</text>
<text x="112.2" y="326.3">F</text>
<text x="13.2" y="334.3">P11/4.8</text>
<text x="365.3" y="334.3">­S89</text>
<text x="551.5" y="334.3">A3/6.1</text>
<text x="13.2" y="346.1">P12/4.8</text>
<text x="551.5" y="346.1">A6/6.1</text>
<text x="361.6" y="350.1">&gt;180 BAR</text>
<text x="13.2" y="358">T12/4.8</text>
<text x="551.5" y="358">X1/6.1</text>
<text x="14.5" y="369.9">TA/4.8</text>
<text x="551.5" y="369.9">TA/6.1</text>
<text x="6.9" y="383.3">3</text>
<text x="531.6" y="383.3">=</text>
<text x="555.8" y="383.3">U</text>
<text x="531.6" y="389.8">+</text>
<text x="555.9" y="389.8">F</text>
<text x="6.8" y="390.5">2</text>
<text x="7.2" y="397">1</text>
<text x="556" y="396.3">5</text>
<text x="555.2" y="402.7">16</text>
</g>
<g font-size="3.4">
<text x="124.4" y="383.7">Gez.</text>
<text x="423.2" y="383.7">Ident­Nr.</text>
<text x="122.7" y="394.5">Ausgabe</text>
<text x="423.2" y="395.2">Zeich­Nr.</text>
<text x="34.7" y="402.4">Änderung</text>
<text x="75.2" y="402.4">Datum</text>
<text x="101.4" y="402.4">Name</text>
<text x="145.6" y="402.4">Datum</text>
<text x="173.9" y="402.4">Name</text>
</g>
<g font-size="2.9">
<text x="530.8" y="395.8">Blatt</text>
<text x="211.2" y="402.3">Copyright (c)</text>
<text x="530.8" y="402.3">von</text>
</g>
</svg>
